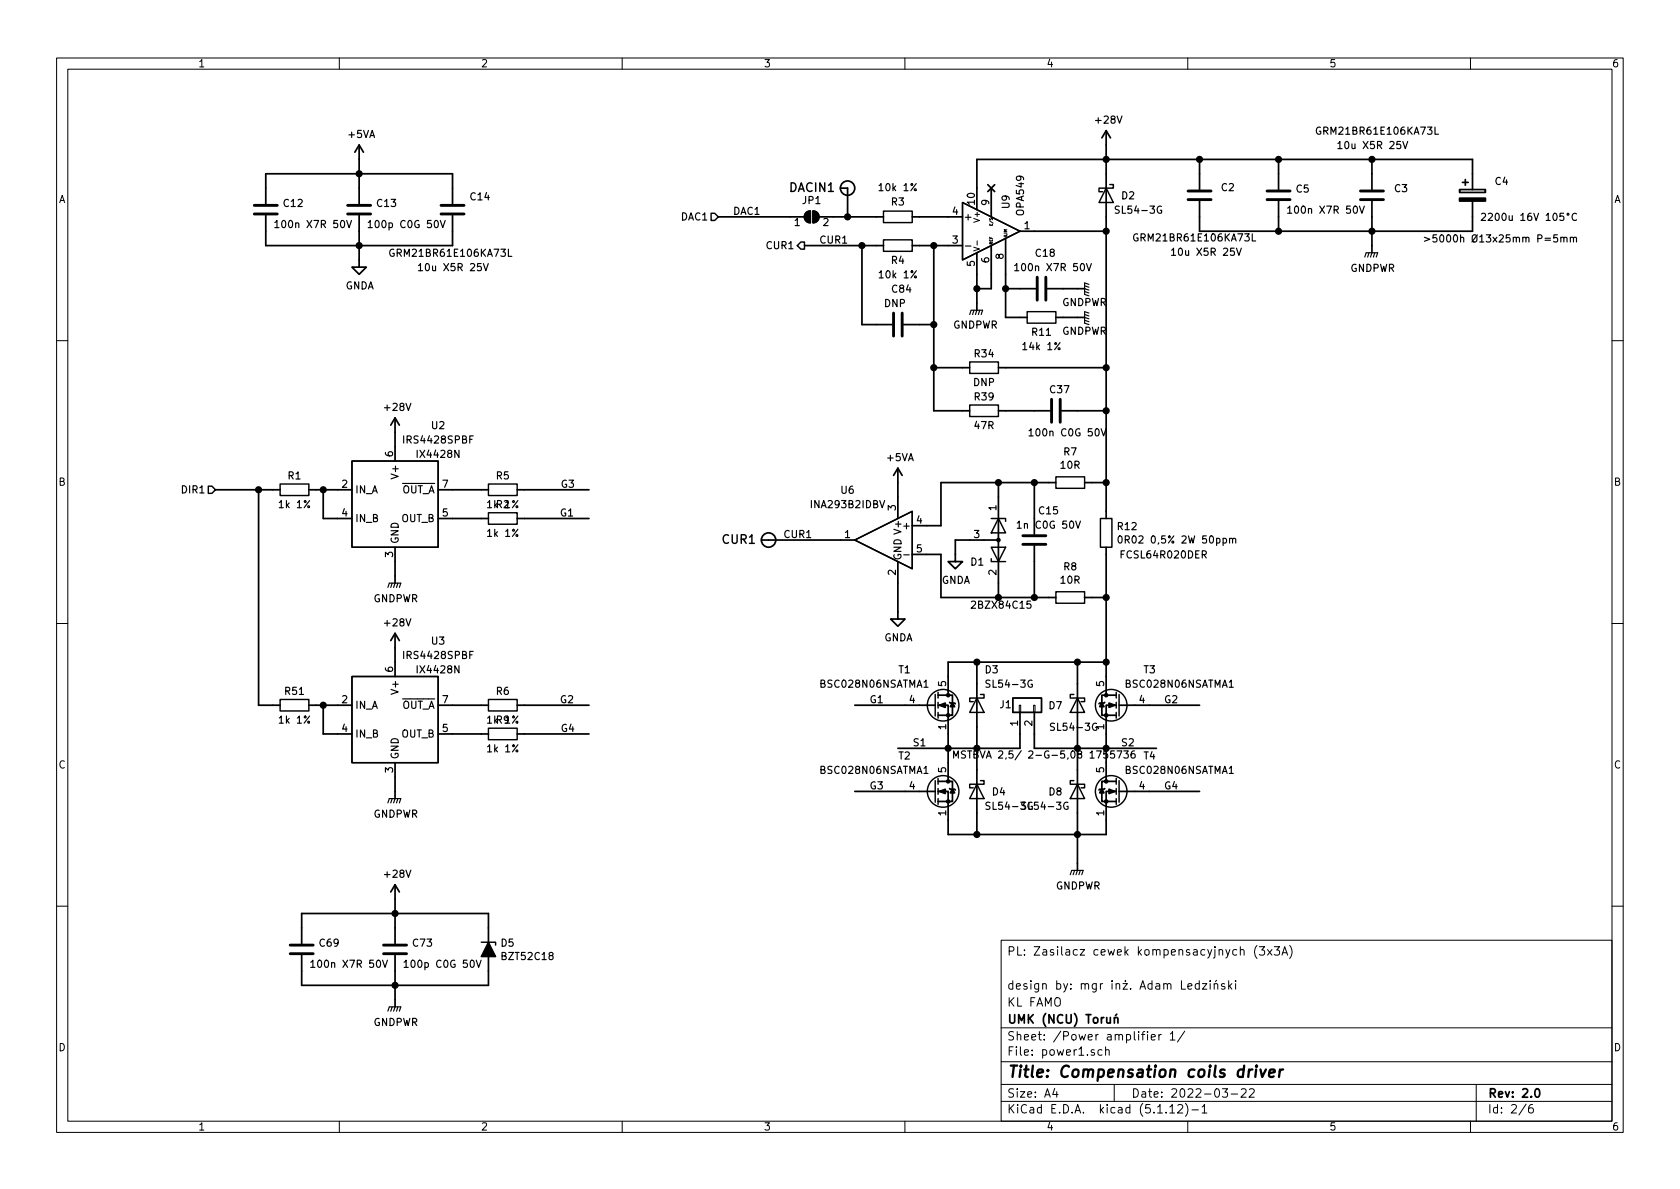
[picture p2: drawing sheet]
<svg xmlns="http://www.w3.org/2000/svg" width="297mm" height="210mm" viewBox="0 0 297 210" stroke-linecap="round" stroke-linejoin="round" font-family="sans-serif">
<g fill="none" stroke="#000" stroke-width=".18">
<path d="M10 10.3h277v189.9h-277zM12 12.2h273v186.1h-273zM60 10.3v1.9M110 10.3v1.9M160 10.3v1.9M210 10.3v1.9M260 10.3v1.9M175 39.6v.2h.5v-.2M175.2 39.7v.1M172.2 43.7l1 .3-1 .4M172.8 42.6v.8M10 60.2h2"/>
<path d="M285 60.2h2M10 110.3h2M285 110.3h2M180.2 124.7h.3v1.3h-.3zM182.8 124.7h.2v1.3h-.2zM10 160.2h2M177 166.3h108v32h-108zM208.9 173.4v1.5h.7M210 174.4l.7-.1v-.3l-.4-.1-.3 .2 .1 .7h.6M212 174l-.4-.1-.3 .3 .2 .6h.5M212 173.4v1.5M212.6 173.9h.8l-.8 1h.8"/>
<path d="M214 173.4v.2M214 173.9v1M214.7 174.1l.2-.2 .3 .1 .1 .9M214.7 173.9v1M215.1 173.3l-.2 .3M216.5 174a.37 .37 0 0 0-.5 .1v.3l.5 .1 .1 .1-.2 .3-.4-.1M217.2 173.4v1.5M217.4 174.4l.4 .5M217.8 173.9l-.6 .6M218.5 173.4v.2M218.5 173.9v1M222.2 167.2a1.71 1.71 0 0 0 0 2.3"/>
<path d="M222.7 167.4h.9l-.5 .6 .4 .1v.7l-.2 .1-.6-.1M224.1 167.9l.8 1M224.9 167.9l-.8 1M225.3 167.4h.9l-.5 .6 .5 .1v.7l-.2 .1-.7-.1M226.7 168.9l.5-1.5 .5 1.5M226.8 168.5h.7M228 167.2a1.71 1.71 0 0 1 0 2.3M285 160.2h2M60 198.3v1.9M110 198.3v1.9M160 198.3v1.9M177 194.8h108"/>
<path d="M177 191.8h108M177 187.8h108M177 181.8h108M186.5 192.5l-.4 1h1M186.8 193v1M194.8 185.7l-.4-.1-.3 .3 .1 .6 .2 .1 .4-.1M195.5 185.7l.2-.1 .4 .1v.9M195.5 185.1v1.5M197 191.8v3M202.9 182.4v.2M202.9 182.9v1M203.6 183.4l.7-.1-.1-.3-.4-.1-.2 .2v.7h.6"/>
<path d="M204.9 182.9v1M205.3 182.9l-.4 .3M206.8 195.8l.5-.5v1.5M206.8 196.8h.9M206.9 182.8l.4-.4v1.5M206.9 183.9h.8M208.3 195.5l.2-.2h.3l.2 .2 .1 .3-.9 1h.9M209.5 182.3l-1.3 2M209.6 195.1a1.71 1.71 0 0 1 0 2.3M210 198.3v1.9M210.7 196.3h1.2M212.5 195.8l.5-.5v1.5"/>
<path d="M212.5 196.8h.9M216.1 192.5h.9l-.4 .6 .4 .1v.7l-.2 .1-.7-.1M217.7 193.5h1.1M219.5 192.7l.2-.2h.3l.3 .2v.3v.2l-.9 .8h.9M220.9 192.7l.2-.2h.4l.2 .2 .1 .3-1 1h1M260 198.3v1.9M261 191.8v6.5M269.8 195.2l-1.2 2M271 195.3a.62 .62 0 0 0-.7 .7v.7l.3 .1 .4-.1 .1-.5-.1-.2-.4-.1-.3 .3"/>
</g>
<g fill="none" stroke="#000" stroke-width=".3">
<path d="M47 36.1v-5.4h33v5.4M47 38.1v5.3h33v-5.3M63.5 38.1v9.1h1.3l-1.3 1.3-1.3-1.3h1.3M63.5 25.6v10.5M63.5 25.6l-.8 1.3M63.5 25.6l.8 1.3M127 38.3h15.2M142.5 37.7l.4-.3 .4-.1v2.1a1.03 1.03 0 0 1-1-.6 1.03 1.03 0 0 1 .2-1.1zM143.8 37.3a1.02 1.02 0 0 1 1 1 1.02 1.02 0 0 1-1 1.1zM144.8 38.3h11.4M148.6 33.3h1.3v5M161.3 38.3h8.9"/>
<path d="M174.7 32.7l1.2 1.2M175.3 33.3v5M175.9 32.7l-1.2 1.2M195.6 23.1v68.6M195.6 23.1l-.8 1.3M195.6 23.1l.7 1.3M212.1 35.6v5.3h48.2v-5.3M212.1 28.2v5.3M226.1 28.2v5.3M226.1 35.6v5.3M242.6 28.2v5.3M242.6 35.6v9.1"/>
<path d="M258.1 33.5h4.5v.5h-4.5zM258.6 32.3h1M259.1 31.7v1.1M260.3 33.5v-5.3h-87.6v8.9M142.2 43.4h14M152.4 43.4v14h5.3M159.8 57.4h5.3M161.3 43.4h8.9M165.1 43.4v29.2h6.3M172.7 44.7v10.2M175.3 43.4v7.6h-2.6M177.8 42.2v13.9h3.8"/>
<path d="M177.8 51h5.3M180.3 40.9h15.3M185.2 51h6.6M186.7 56.1h5.1M69.8 73.9v7.6M69.8 73.9l-.7 1.3M69.8 73.9l.8 1.3M165.1 65h6.3M176.5 72.6h9.2M176.5 65h19.1M187.7 72.6h7.9M38.1 86.6h11.4"/>
<path d="M45.7 86.6v38.1h3.8M54.6 86.6h7.6M57.1 86.6v5.1h5.1M69.8 96.8v6.3M77.5 86.6h8.9M77.5 91.7h8.9M91.4 86.6h12.7M91.4 91.7h12.7M134.6 95.5h16.5M158.7 99.3v10.2h1.3l-1.3 1.2-1.2-1.2h1.2M158.7 82.8l-.7 1.3M158.7 82.8v8.9"/>
<path d="M158.7 82.8l.8 1.3M161.3 98h5.1v7.7h20.3M176.5 95.5h-7.6v3.8h1.3l-1.3 1.3-1.3-1.3h1.3M176.5 85.3v6.4M176.5 91.9v13.8M182.9 85.3v9.2M182.9 96.5v9.2M186.7 85.3h-20.3v7.7h-5.1M191.8 85.3h3.8M195.6 96.8v26.1M69.8 112v7.6M69.8 112l-.7 1.3"/>
<path d="M69.8 112l.8 1.3M172.7 117.1v30.5M190.5 117.1v36.8M191.8 105.7h3.8M195.6 117.1h-28v5.8M54.6 124.7h7.6M57.1 124.7v5.1h5.1M69.8 134.9v6.3M77.5 124.7h8.9M77.5 129.8h8.9M91.4 124.7h12.7M91.4 129.8h12.7"/>
<path d="M151.1 124.7h14.3M151.1 139.9h14.3M165.9 124.7h1.7v13.5M165.9 122.9h2.5v3.6h-2.5M165.9 139.9h1.7v7.7h28v-7.7h1.8M165.9 138.2h2.5v3.5h-2.5M167.9 124.2l.1 .1h.8l.1 .2M167.9 139.4l.1 .2h.8l.1 .1M168.4 124.3l.4 .7h-.8zM168.4 139.6l.4 .6h-.8zM180.3 126v6.3h-21.6M182.9 126v6.3h21.6"/>
<path d="M194.8 124.3l.4 .7h-.8zM194.8 139.6l.4 .6h-.8zM195.3 124.2l-.1 .1h-.8l-.1 .2M195.3 139.4l-.1 .2h-.8l-.1 .1M195.6 134.9v3.3M197.4 124.7h-1.8v7.6M197.4 122.9h-2.6v3.6h2.6M197.4 138.2h-2.6v3.5h2.6M197.9 124.7h14.2M197.9 139.9h14.2M69.8 156.5v10.4M69.8 156.5l-.7 1.2"/>
<path d="M69.8 156.5l.8 1.2M53.3 166.9v-5.4h33.1v12.7h-33.1v-5.3M69.8 168.9v9.1M195.2 179.9l-.5 .3M195.7 179.9v.9l.4 .1 .2-.1M196.3 179.9v1M197 179.9v1M197.5 179.3l-.3 .3M197 180.1l.2-.2 .4 .1 .1 .9M271.5 192.7l.2-.2a.81 .81 0 0 1 .6 .6 .81 .81 0 0 1-.3 .8l-.1 .1a.79 .79 0 0 1-.4-1.3z"/>
<circle cx="149.9" cy="33.3" r="1.27"/>
<circle cx="135.9" cy="95.5" r="1.27"/>
</g>
<path d="M222.1 189.1l-.2 1.3M222.2 188.4l-.1 .2 .2-.1-.1-.1-.1 .2M222.9 189.1l.3 1.3 .6-1.3M224.4 189.8l1-.2-.1-.4h-.7l-.2 1 .2 .2 .6-.1M226.3 189.1l-.2 1.3M226.9 189.1a.54 .54 0 0 0-.6 .4" fill="none" stroke="#000" stroke-width=".41"/>
<g fill="none" stroke="#000" stroke-width=".2">
<path d="M48.6 39.3l.4-.3v1.3M61.3 39l.4 1.3 .5-1.3M65.1 39.3l.4-.3v1.3M77.9 39l.4 1.3 .4-1.3M197.9 36.5l-.5-.1-.2 .2 .1 .4 .5 .2 .1 .3-.2 .2h-.5M205.3 36.5a.59 .59 0 0 0-.7 .6 .59 .59 0 0 0 .7 .6l.1-.5h-.2M227.7 36.8l.3-.4v1.3M227.7 37.7h.7M233.5 22.5a.59 .59 0 0 0-.8 .6 .59 .59 0 0 0 .8 .6v-.5h-.2M236.6 25.4l.3-.4v1.3M236.6 26.3h.7M240.4 36.4l.4 1.3 .4-1.3"/>
<path d="M248 25l.5 1.3 .4-1.3M253.7 22.5v1.2h.6M262 37.8l.4-.1 .3 .4-.1 .2-.7 .7h.8M278.7 37.8a.6 .6 0 0 0-.8 .5 .6 .6 0 0 0 .6 .7l.2-.1M48.6 40.3h.7M65.1 40.3h.7M69.6 44.1a.59 .59 0 0 0-.7 .6 .59 .59 0 0 0 .7 .6l.1-.5h-.3M74 47l.3-.4v1.3M74 47.9h.7M85.5 46.6l.4 1.3 .4-1.3M89.9 44.1v1.2h.6M170.7 43.5h1"/>
<path d="M171.4 55.6l.3-.7h2l-.2 .7M172.2 54.9l-.2 .7M172.7 54.9l-.2 .7M173.2 54.9l-.2 .7M179.4 47l.4-.4v1.3M179.4 47.9h.7M191.8 51.6l.7 .2M191.8 51l.7 .3M191.8 50.5l.7 .3M191.8 56.6l.7 .3M191.8 56.1l.7 .3M191.8 55.6l.7 .3"/>
<path d="M192.1 46.6l.4 1.3 .5-1.3M192.5 50.3l-.7-.3v2.1l.7 .2M192.5 55.4l-.7-.3v2l.7 .3M201.1 41.4a.59 .59 0 0 0-.7 .6 .59 .59 0 0 0 .7 .6l.1-.5h-.2M207.1 44.2l.4-.3v1.3M207.1 45.2h.8M218.6 43.9l.4 1.3 .5-1.3M221.4 41.3v1.3h.6M241.3 45.5l.3-.8h2l-.3 .8M242.1 44.7l-.3 .8M242.6 44.7l-.3 .8M243.1 44.7l-.3 .8"/>
<path d="M251.8 42l1 .3-1 .4M254 41.5h-.6l-.1 .6 .5-.1 .3 .3v.3l-.3 .2-.5-.1M276.5 42.1l.2-.1h.3l.1 .8M277.6 42.1l.3-.1h.2l.1 .8M277.6 42v.8M278.2 42.1l.2-.1h.3v.8M181.9 76.2l.4-.4v1.3M181.9 77.1h.8M194.7 75.8l.4 1.3 .5-1.3M155.5 88.5l.5 1.3 .4-1.3M159.8 98.1h1M179.9 92.5l.3-.4v1.3"/>
<path d="M179.9 93.4h.7M190.2 92.1l.4 1.3 .4-1.3M197.9 94.8h.1a.69 .69 0 0 1 .4 .6 .69 .69 0 0 1-.4 .6 .83 .83 0 0 1-.1-1.2zM217.4 95.3l.2-.1h.3v.8M217.4 95.2v.8M217.9 95.4l.2-.2h.3l.1 .8M68.6 103.9l.2-.8h2.1l-.3 .8M69.3 103.1l-.2 .8M69.8 103.1l-.2 .8M70.4 103.1l-.3 .8M163.4 121.5h.7M163.4 136.8h.7"/>
<path d="M168.6 134.1v-1.3l.4 .9 .4-.9v1.3M170.7 132.9l-.5-.1-.2 .2 .1 .3 .6 .3v.3l-.2 .2-.5-.1M175 120.3h-.5l-.1 .1v.4l.6 .3v.2l-.2 .2h-.5M182.5 120.3a.59 .59 0 0 0-.8 .6 .59 .59 0 0 0 .8 .6v-.5h-.2M186.4 128l-.4-.1-.2 .1v.4l.6 .3v.2l-.2 .3-.5-.1M193.9 128a.59 .59 0 0 0-.8 .5 .59 .59 0 0 0 .8 .6v-.5h-.2M197.5 132.8h.8l-.5 1.3M198.7 132.8h.8l-.4 .5 .3 .1v.6l-.5 .1-.2-.2M200.6 132.8h-.2a.79 .79 0 0 0-.2 1.3l.5-.2v-.5l-.5-.1-.2 .2M217.3 121.5h.8M217.3 136.8h.8M68.6 142l.2-.8h2.1l-.3 .8"/>
<path d="M69.3 141.2l-.2 .8M69.8 141.2l-.2 .8M70.4 141.2l-.3 .8M175 141.9h-.5l-.1 .1v.4l.6 .2v.3l-.2 .2h-.5M188.8 141.9a.59 .59 0 0 0-.7 .6 .59 .59 0 0 0 .7 .6v-.5h-.2M189.2 154.7l.3-.8h2l-.2 .8M190 153.9l-.3 .8M190.5 153.9l-.3 .8M191 153.9l-.2 .8M54.9 170.1l.4-.3v1.3M54.9 171.1h.8M67.6 169.8l.5 1.3 .4-1.3"/>
<path d="M68.6 178.8l.2-.8h2.1l-.3 .8M69.3 178l-.2 .8M69.8 178l-.2 .8M70.4 178l-.3 .8M71.5 170.1l.3-.3v1.3M71.5 171.1h.7M84.2 169.8l.4 1.3 .5-1.3"/>
</g>
<g fill="none" stroke="#000" stroke-width=".25">
<path d="M125.7 37.7h.7l.6 .6-.6 .7h-.7zM156.2 37.3h5.1v2.1h-5.1zM170.2 35.8l10.1 5.1-10.1 5.1zM195.6 33.3l1.2 2.5h-2.5zM196.2 32.6h.6v.7h-2.5v.6h.6M141.6 42.8h.6v1.3h-.6l-.6-.7zM156.2 42.4h5.1v2h-5.1zM181.6 55.1h5.1v2h-5.1zM171.4 71.6h5.1v2.1h-5.1zM171.4 64h5.1v2h-5.1zM36.8 86h.7l.6 .6-.6 .6h-.7zM49.5 85.6h5.1v2h-5.1z"/>
<path d="M62.2 81.5h15.3v15.3h-15.3zM86.4 90.7h5v2h-5zM86.4 85.6h5v2h-5zM151.1 95.5l10.2-5.1v10.2zM175.3 91.7h2.5v.5M175.3 98.8v.5h2.5M175.3 96.8h2.5l-1.3 2.5zM176.5 91.7l1.3 2.5h-2.5zM186.7 84.3h5.1v2.1h-5.1zM194.6 91.7h2v5.1h-2zM62.2 119.6h15.3v15.3h-15.3zM186.7 104.6h5.1v2.1h-5.1z"/>
<path d="M49.5 123.7h5.1v2h-5.1zM86.4 128.8h5v2h-5zM86.4 123.7h5v2h-5zM165.4 122.8v3.8M165.4 138v3.9M165.9 122.4v1M165.9 124.2v1M165.9 126v1M165.9 137.7v1M165.9 139.4v1.1M172.7 138.7l1.3 2.5h-2.6zM172.7 123.4l1.3 2.6h-2.6z"/>
<path d="M173.4 138h.6v.7h-2.6v.6h.7M173.4 122.8h.6v.6h-2.6v.7h.7M179.1 123.4h5v2.6h-5zM189.9 122.8h-.7v.6h2.6v.7h-.7M189.9 138h-.7v.7h2.6v.6h-.7M190.5 123.4l1.3 2.6h-2.6zM190.5 138.7l1.3 2.5h-2.6zM197.4 122.4v1M197.4 124.2v1M197.4 126v1M197.4 137.7v1M197.4 139.4v1.1"/>
<path d="M197.9 122.8v3.8M197.9 138v3.9M165.9 141.2v1M197.4 141.2v1M85.1 166.6h2.5v.5"/>
<circle cx="166.8" cy="124.7" r="2.79"/>
<circle cx="166.8" cy="139.9" r="2.79"/>
<circle cx="196.5" cy="124.7" r="2.79"/>
<circle cx="196.5" cy="139.9" r="2.79"/>
</g>
<g fill="#000" stroke="#000" stroke-width=".3">
<path d="M142.5 37.7l.4-.3 .4-.1v2.1a1.03 1.03 0 0 1-1-.6 1.03 1.03 0 0 1 .2-1.1zM143.8 37.3a1.02 1.02 0 0 1 1 1 1.02 1.02 0 0 1-1 1.1zM258.1 35h4.5v.6h-4.5zM166.1 124.7l1-.4v.8zM166.1 139.9l1-.3v.7zM196.1 124.3l1 .4-1 .4zM196.1 139.6l1 .3-1 .4z"/>
<circle cx="176.5" cy="95.5" r=".25"/>
<circle cx="167.6" cy="138.2" r=".25"/>
<circle cx="167.6" cy="122.9" r=".25"/>
<circle cx="167.6" cy="126.5" r=".25"/>
<circle cx="195.6" cy="138.2" r=".25"/>
<circle cx="195.6" cy="126.5" r=".25"/>
<circle cx="195.6" cy="122.9" r=".25"/>
<circle cx="167.6" cy="141.7" r=".25"/>
<circle cx="195.6" cy="141.7" r=".25"/>
</g>
<g fill="none" stroke="#000" stroke-width=".51">
<path d="M45 37.8h4M45 36.3h4M61.5 37.8h4M61.5 36.3h4M78 37.8h4M78 36.3h4M210.1 35.3h4M210.1 33.8h4M224 35.3h4.1M224 33.8h4.1M240.5 35.3h4.1M240.5 33.8h4.1"/>
<path d="M158 55.4v4M159.5 55.4v4M183.4 49v4.1M184.9 49v4.1M185.9 70.6v4.1M187.5 70.6v4.1M180.8 94.7h4.1M180.8 96.3h4.1M51.3 168.7h4.1M51.3 167.1h4.1M67.8 168.7h4.1M67.8 167.1h4.1"/>
</g>
<g fill="#000" stroke="#000" stroke-width=".25">
<path d="M86.4 166.6l1.2 2.6h-2.5z"/>
<circle cx="63.5" cy="30.7" r=".51"/>
<circle cx="149.9" cy="38.3" r=".51"/>
<circle cx="195.6" cy="28.2" r=".51"/>
<circle cx="212.1" cy="28.2" r=".51"/>
<circle cx="226.1" cy="28.2" r=".51"/>
<circle cx="242.6" cy="28.2" r=".51"/>
<circle cx="63.5" cy="43.4" r=".51"/>
<circle cx="152.4" cy="43.4" r=".51"/>
<circle cx="165.1" cy="43.4" r=".51"/>
<circle cx="165.1" cy="57.4" r=".51"/>
<circle cx="172.7" cy="51" r=".51"/>
<circle cx="177.8" cy="51" r=".51"/>
<circle cx="195.6" cy="40.9" r=".51"/>
<circle cx="226.1" cy="40.9" r=".51"/>
<circle cx="242.6" cy="40.9" r=".51"/>
<circle cx="165.1" cy="65" r=".51"/>
<circle cx="195.6" cy="72.6" r=".51"/>
<circle cx="195.6" cy="65" r=".51"/>
<circle cx="45.7" cy="86.6" r=".51"/>
<circle cx="57.2" cy="86.6" r=".51"/>
<circle cx="176.5" cy="85.3" r=".51"/>
<circle cx="182.9" cy="85.3" r=".51"/>
<circle cx="195.6" cy="85.3" r=".51"/>
<circle cx="172.7" cy="117.1" r=".51"/>
<circle cx="176.5" cy="105.7" r=".51"/>
<circle cx="182.9" cy="105.7" r=".51"/>
<circle cx="190.5" cy="117.1" r=".51"/>
<circle cx="195.6" cy="105.7" r=".51"/>
<circle cx="195.6" cy="117.1" r=".51"/>
<circle cx="57.2" cy="124.7" r=".51"/>
<circle cx="167.6" cy="132.3" r=".51"/>
<circle cx="172.7" cy="132.3" r=".51"/>
<circle cx="190.5" cy="132.3" r=".51"/>
<circle cx="195.6" cy="132.3" r=".51"/>
<circle cx="172.7" cy="147.6" r=".51"/>
<circle cx="190.5" cy="147.6" r=".51"/>
<circle cx="69.9" cy="174.2" r=".51"/>
<circle cx="69.9" cy="161.5" r=".51"/>
</g>
<text font-size="2.8" x="178" y="190.5">Title: Compensation coils driver</text>
<g font-size="2.1">
<text x="139.6" y="33.9">DACIN1</text>
<text x="127.8" y="96.2">CUR1</text>
<text x="178" y="169">PL: Zasilacz cewek kompensacyjnych (3x3A)</text>
<text x="178" y="178">KL FAMO</text>
<text x="178" y="175">design by: mgr in. Adam Ledziski</text>
<text x="178" y="184">Sheet: /Power amplifier 1/</text>
<text x="178" y="181">UMK (NCU) Toru</text>
<text x="178" y="186.7">File: power1.sch</text>
<text x="178" y="196.9">KiCad E.D.A. kicad (5.1.12)-1</text>
<text x="178" y="194.1">Size: A4</text>
<text x="200" y="194.1">Date: 2022-03-22</text>
<text x="263" y="194.1">Rev: 2.0</text>
<text x="263" y="196.9">Id: 2/6</text>
</g>
<g font-size="1.8">
<text x="35" y="11.9">1</text>
<text x="85" y="11.9">2</text>
<text x="135" y="11.9">3</text>
<text x="185" y="11.9">4</text>
<text x="235" y="11.9">5</text>
<text x="285" y="11.9">6</text>
<text x="193.9" y="21.9">+28V</text>
<text x="233.3" y="23.8">GRM21BR61E106KA73L</text>
<text x="61.6" y="24.4">+5VA</text>
<text x="237.4" y="26.4">10u X5R 25V</text>
<text x="10.4" y="35.9">A</text>
<text x="83.2" y="35.4">C14</text>
<text x="155.7" y="33.8">10k 1%</text>
<text x="198.3" y="35.2">D2</text>
<text x="216" y="33.8">C2</text>
<text x="229.2" y="34.1">C5</text>
<text x="246.6" y="34">C3</text>
<text x="264.4" y="32.7">C4</text>
<text x="285.4" y="35.9">A</text>
<text x="49.5" y="40.3">100n X7R 50V</text>
<text x="50.2" y="36.6">C12</text>
<text x="66" y="40.3">100p C0G 50V</text>
<text x="66.7" y="36.6">C13</text>
<text x="120.5" y="39">DAC1</text>
<text x="129.5" y="38">DAC1</text>
<text x="140.5" y="40">1</text>
<text x="141.9" y="36.1">JP1</text>
<text x="145.6" y="40">2</text>
<text x="157.6" y="36.3">R3</text>
<text x="168.4" y="38">4</text>
<text x="170.3" y="39">+</text>
<text x="172.4" y="36.1" transform="rotate(-90 172.4 36.1)">10</text>
<text x="174.9" y="36.3" transform="rotate(-90 174.9 36.3)">9</text>
<text x="178.5" y="36.8" transform="rotate(-90 178.5 36.8)">U9</text>
<text x="181.1" y="38" transform="rotate(-90 181.1 38)">OPA549</text>
<text x="181.1" y="40.5">1</text>
<text x="197.7" y="37.8">SL54-3G</text>
<text x="228.6" y="37.8">100n X7R 50V</text>
<text x="263.6" y="39.1">2200u 16V 105°C</text>
<text x="69.5" y="45.4">GRM21BR61E106KA73L</text>
<text x="74.8" y="47.9">10u X5R 25V</text>
<text x="135.7" y="44.1">CUR1</text>
<text x="144.8" y="43.1">CUR1</text>
<text x="157.6" y="46.7">R4</text>
<text x="168.4" y="43.1">3</text>
<text x="172.4" y="47.1" transform="rotate(-90 172.4 47.1)">5</text>
<text x="174.9" y="46.5" transform="rotate(-90 174.9 46.5)">6</text>
<text x="177.4" y="45.8" transform="rotate(-90 177.4 45.8)">8</text>
<text x="180.3" y="47.9">100n X7R 50V</text>
<text x="183.2" y="45.4">C18</text>
<text x="201" y="42.7">GRM21BR61E106KA73L</text>
<text x="207.9" y="45.2">10u X5R 25V</text>
<text x="253.9" y="42.9">&gt;5000h Ø13x25mm P=5mm</text>
<text x="61" y="51.2">GNDA</text>
<text x="155.8" y="49.2">10k 1%</text>
<text x="157.8" y="51.8">C84</text>
<text x="238.7" y="48.1">GNDPWR</text>
<text x="156.4" y="54.3">DNP</text>
<text x="168.5" y="58.1">GNDPWR</text>
<text x="182.5" y="59.4">R11</text>
<text x="187.8" y="54.1">GNDPWR</text>
<text x="187.8" y="59.2">GNDPWR</text>
<text x="172.4" y="63.2">R34</text>
<text x="181.2" y="61.9">14k 1%</text>
<text x="172.1" y="68.3">DNP</text>
<text x="172.4" y="70.8">R39</text>
<text x="185.7" y="69.5">C37</text>
<text x="68.1" y="72.7">+28V</text>
<text x="76.4" y="75.9">U2</text>
<text x="172.4" y="75.9">47R</text>
<text x="182.8" y="77.2">100n C0G 50V</text>
<text x="69.5" y="80.7" transform="rotate(-90 69.5 80.7)">6</text>
<text x="71.7" y="78.4">IRS4428SPBF</text>
<text x="74" y="81">IX4428N</text>
<text x="156.9" y="81.6">+5VA</text>
<text x="187.6" y="82.9">10R</text>
<text x="188.1" y="80.5">R7</text>
<text x="10.4" y="85.9">B</text>
<text x="32.4" y="87.2">DIR1</text>
<text x="49.6" y="89.9">1k 1%</text>
<text x="51" y="84.8">R1</text>
<text x="60.5" y="86.3">2</text>
<text x="62.7" y="87.2">IN_A</text>
<text x="70.5" y="84.2" transform="rotate(-90 70.5 84.2)">V+</text>
<text x="71" y="87.2">OUT_A</text>
<text x="78.3" y="86.3">7</text>
<text x="86.4" y="89.9">1k 1%</text>
<text x="87.8" y="89.9">R2</text>
<text x="87.8" y="84.8">R5</text>
<text x="99.1" y="86.3">G3</text>
<text x="143.6" y="89.9">INA293B2IDBV</text>
<text x="148.7" y="87.3">U6</text>
<text x="285.4" y="85.9">B</text>
<text x="60.5" y="91.3">4</text>
<text x="62.7" y="92.3">IN_B</text>
<text x="71" y="92.3">OUT_B</text>
<text x="78.3" y="91.3">5</text>
<text x="86.4" y="94.9">1k 1%</text>
<text x="99.2" y="91.3">G1</text>
<text x="138.4" y="95.1">CUR1</text>
<text x="149.4" y="95.1">1</text>
<text x="158.4" y="90.3" transform="rotate(-90 158.4 90.3)">3</text>
<text x="160.1" y="93.6">+</text>
<text x="162.1" y="92.6">4</text>
<text x="172.2" y="95.1">3</text>
<text x="176.2" y="90.3" transform="rotate(-90 176.2 90.3)">1</text>
<text x="180.5" y="93.5">1n C0G 50V</text>
<text x="183.8" y="91">C15</text>
<text x="197.7" y="93.7">R12</text>
<text x="69.5" y="98.5" transform="rotate(-90 69.5 98.5)">3</text>
<text x="70.5" y="96.3" transform="rotate(-90 70.5 96.3)">GND</text>
<text x="158.4" y="101.7" transform="rotate(-90 158.4 101.7)">2</text>
<text x="159.4" y="99.2" transform="rotate(-90 159.4 99.2)">GND V+</text>
<text x="162.1" y="97.7">5</text>
<text x="171.7" y="100">D1</text>
<text x="176.2" y="101.7" transform="rotate(-90 176.2 101.7)">2</text>
<text x="188.1" y="100.9">R8</text>
<text x="198.5" y="98.7">FCSL64R020DER</text>
<text x="199.1" y="96.1">0R02 0,5% 2W 50ppm</text>
<text x="66" y="106.5">GNDPWR</text>
<text x="166.4" y="103.2">GNDA</text>
<text x="172.2" y="107.6">2BZX84C15</text>
<text x="187.6" y="103.2">10R</text>
<text x="68.1" y="110.8">+28V</text>
<text x="76.4" y="114">U3</text>
<text x="156.3" y="113.4">GNDA</text>
<text x="69.5" y="118.8" transform="rotate(-90 69.5 118.8)">6</text>
<text x="71.7" y="116.5">IRS4428SPBF</text>
<text x="74" y="119.1">IX4428N</text>
<text x="158.9" y="119.1">T1</text>
<text x="174.2" y="119.1">D3</text>
<text x="202.3" y="119.1">T3</text>
<text x="50.4" y="122.9">R51</text>
<text x="60.5" y="124.4">2</text>
<text x="62.7" y="125.3">IN_A</text>
<text x="70.5" y="122.3" transform="rotate(-90 70.5 122.3)">V+</text>
<text x="71" y="125.3">OUT_A</text>
<text x="78.3" y="124.4">7</text>
<text x="87.8" y="122.9">R6</text>
<text x="99.2" y="124.4">G2</text>
<text x="145.4" y="121.6">BSC028N06NSATMA1</text>
<text x="153.7" y="124.4">G1</text>
<text x="160.8" y="124.4">4</text>
<text x="167.3" y="121.4" transform="rotate(-90 167.3 121.4)">5</text>
<text x="174.9" y="121.6">SL54-3G</text>
<text x="176.8" y="125.2">J1</text>
<text x="185.5" y="125.4">D7</text>
<text x="195.2" y="121.4" transform="rotate(-90 195.2 121.4)">5</text>
<text x="199.4" y="121.6">BSC028N06NSATMA1</text>
<text x="201.4" y="124.4">4</text>
<text x="205.7" y="124.4">G2</text>
<text x="49.6" y="128">1k 1%</text>
<text x="60.5" y="129.4">4</text>
<text x="62.7" y="130.4">IN_B</text>
<text x="71" y="130.4">OUT_B</text>
<text x="78.3" y="129.4">5</text>
<text x="86.4" y="128">1k 1%</text>
<text x="87.8" y="128">R9</text>
<text x="99.1" y="129.4">G4</text>
<text x="161.3" y="132">S1</text>
<text x="167.3" y="129" transform="rotate(-90 167.3 129)">1</text>
<text x="180" y="128.4" transform="rotate(-90 180 128.4)">1</text>
<text x="182.5" y="128.4" transform="rotate(-90 182.5 128.4)">2</text>
<text x="186.3" y="129.2">SL54-3G</text>
<text x="195.2" y="129" transform="rotate(-90 195.2 129)">1</text>
<text x="198.1" y="132">S2</text>
<text x="10.4" y="135.9">C</text>
<text x="69.5" y="136.6" transform="rotate(-90 69.5 136.6)">3</text>
<text x="70.5" y="134.4" transform="rotate(-90 70.5 134.4)">GND</text>
<text x="86.4" y="133">1k 1%</text>
<text x="145.4" y="136.8">BSC028N06NSATMA1</text>
<text x="158.9" y="134.3">T2</text>
<text x="167.3" y="136.6" transform="rotate(-90 167.3 136.6)">5</text>
<text x="171.5" y="134.1">MSTBVA 2,5/ 2-G-5,08 1755736</text>
<text x="195.2" y="136.6" transform="rotate(-90 195.2 136.6)">5</text>
<text x="199.4" y="136.8">BSC028N06NSATMA1</text>
<text x="202.3" y="134.3">T4</text>
<text x="285.4" y="135.9">C</text>
<text x="153.7" y="139.6">G3</text>
<text x="160.8" y="139.6">4</text>
<text x="174.9" y="143.2">SL54-3GSL54-3G</text>
<text x="175.5" y="140.7">D4</text>
<text x="185.5" y="140.7">D8</text>
<text x="201.4" y="139.6">4</text>
<text x="205.7" y="139.6">G4</text>
<text x="66" y="144.6">GNDPWR</text>
<text x="167.3" y="144.2" transform="rotate(-90 167.3 144.2)">1</text>
<text x="195.2" y="144.2" transform="rotate(-90 195.2 144.2)">1</text>
<text x="68.1" y="155.2">+28V</text>
<text x="186.6" y="157.3">GNDPWR</text>
<text x="56.6" y="167.4">C69</text>
<text x="73.1" y="167.4">C73</text>
<text x="88.6" y="167.4">D5</text>
<text x="55.9" y="171.1">100n X7R 50V</text>
<text x="72.3" y="171.1">100p C0G 50V</text>
<text x="89" y="169.8">BZT52C18</text>
<text x="10.4" y="185.9">D</text>
<text x="66" y="181.4">GNDPWR</text>
<text x="285.4" y="185.9">D</text>
<text x="35" y="199.9">1</text>
<text x="85" y="199.9">2</text>
<text x="135" y="199.9">3</text>
<text x="185" y="199.9">4</text>
<text x="235" y="199.9">5</text>
<text x="285" y="199.9">6</text>
</g>
<text font-size="1.4" x="173.2" y="39" transform="rotate(-90 173.2 39)">V+</text>
<g font-size=".7">
<text x="175.5" y="39.6" transform="rotate(-90 175.5 39.6)">E/S</text>
<text x="175.5" y="43.3" transform="rotate(-90 175.5 43.3)">REF</text>
<text x="178.1" y="42" transform="rotate(-90 178.1 42)">ILIM</text>
</g>
</svg>
